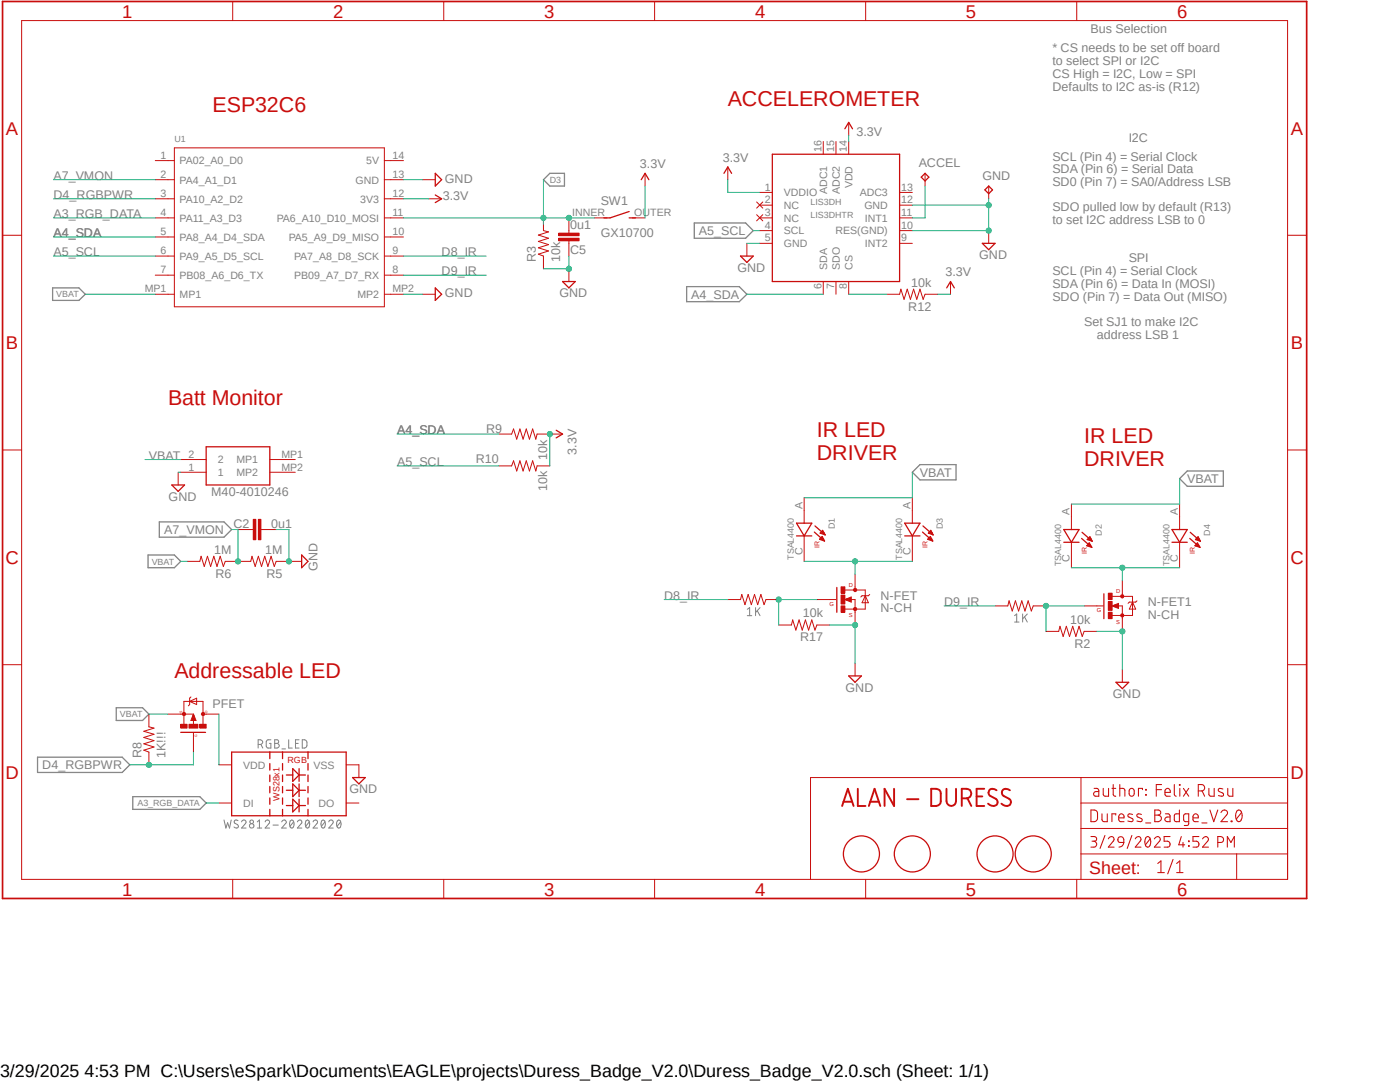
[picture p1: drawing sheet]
<svg xmlns="http://www.w3.org/2000/svg" width="279mm" height="216mm" viewBox="0 0 279 216" stroke-linecap="round" stroke-linejoin="round" font-family="sans-serif">
<path d="M0 0l261.2 179.9M261.2 0l-261.2 179.9" fill="none" stroke="#fff" stroke-width=".2"/>
<g fill="none" stroke="#808080" stroke-width=".2">
<path d="M149.1 121.6l.5-.4v1.7M149.1 122.9h.9M150.8 121.2v1.7M151.1 121.9l.6 1M151.7 121.2l-.9 1M202.5 122.9l.4-.4v1.6M202.5 124.1h.9M204.1 122.5v1.6M204.5 123.1l.5 1M205 122.5l-.9 1M51.5 148.5h.5a.47 .47 0 0 0 .5-.4 .47 .47 0 0 0-.5-.5h-.5v1.7M52.1 148.5l.4 .8"/>
<path d="M54.1 147.6l-.8 .1-.2 .3v.9l.2 .3 .8 .1v-1h-.3M54.8 147.6h.5a.36 .36 0 0 1 .3 .4 .36 .36 0 0 1-.3 .3 .47 .47 0 0 1 .5 .5 .47 .47 0 0 1-.5 .5h-.5zM54.8 148.3h.5M56.3 149.4h.7M57.6 147.6v1.7h.7M59 148.3h.5M59.7 147.6h-.7v1.7h.7M60.3 147.6l.7 .1 .3 .4v.7l-.5 .5h-.5zM44.7 163.6l.4 1.6 .3-1 .4 1 .3-1.6M47.5 163.7h-.2a.38 .38 0 0 0-.5 .1 .38 .38 0 0 0 .1 .5l.5 .2a.37 .37 0 0 1 .2 .4 .37 .37 0 0 1-.4 .3l-.5-.2M48.2 164a.44 .44 0 0 1 .6-.4 .44 .44 0 0 1 .2 .7l-.8 .9h.9M51.4 165.2h.8"/>
<path d="M51.4 164l.4-.4v1.6M52.9 164a.44 .44 0 0 1 .6-.4 .44 .44 0 0 1 .2 .7l-.8 .9h.9M54.5 164.6h1M56.2 164a.45 .45 0 0 1 .6-.4 .45 .45 0 0 1 .2 .7l-.8 .9h.9M58 163.7l.3-.1a.98 .98 0 0 1 0 1.6 .98 .98 0 0 1-.3-1.5zM58.6 164l-.7 .9M59.4 164a.45 .45 0 0 1 .6-.4 .45 .45 0 0 1 .1 .7l-.7 .9h.8M61.2 163.7l.2-.1a.98 .98 0 0 1 0 1.6 .98 .98 0 0 1-.2-1.5zM61.7 164l-.7 .9M62.5 164a.44 .44 0 0 1 .6-.4 .44 .44 0 0 1 .1 .7l-.7 .9h.9M64.3 163.7l.2-.1a.93 .93 0 0 1 0 1.6 1.02 1.02 0 0 1-.2-1.5zM64.9 164l-.8 .9"/>
<path d="M65.6 164a.44 .44 0 0 1 .6-.4 .44 .44 0 0 1 .2 .7l-.8 .9h.9M67.4 163.7l.2-.1a.93 .93 0 0 1 0 1.6 .95 .95 0 0 1-.2-1.5zM68 164l-.7 .9"/>
<circle cx="50.2" cy="164" r=".37"/>
<circle cx="50.2" cy="164.8" r=".45"/>
</g>
<path d="M109.7 34.6h2.9v2.5h-2.9l-1.2-1.2zM10.5 57.4h5.2l1.3 1.3-1.3 1.2h-5.2zM137 57.2h10.5l1.6 1.5-1.6 1.5h-10.5zM138.6 44.5h10.2l1.5 1.5-1.5 1.5h-10.2zM182.1 94.2l1.5-1.5h7.2v3.1h-7.2zM235.4 95.5l1.5-1.5h7.2v3h-7.2zM29.5 110.7h5.3l1.3 1.3-1.3 1.3h-5.3zM31.8 104.1h12.9l1.5 1.6-1.5 1.5h-12.9zM7.5 151.1h16.9l1.5 1.5-1.5 1.5h-16.9zM23.2 141.2h5.2l1.3 1.3-1.3 1.3h-5.2zM26.5 159h13.4l1.2 1.2-1.2 1.3h-13.4z" fill="none" stroke="#808080" stroke-width=".25"/>
<g fill="none" stroke="#c90d0c" stroke-width=".38">
<path d="M168.3 160h1.8M171.2 157.4v3.4h1.5M173.7 160h1.7M178.4 157.4v3.4l-1.9-3.4v3.4M181 159.5h2.3M185.8 157.4h1a.87 .87 0 0 1 .9 .9v1.6a.94 .94 0 0 1-.9 .9h-1zM188.9 157.4v2.5a.95 .95 0 0 0 .9 .9 .95 .95 0 0 0 1-.9v-2.5M191.9 159.3h1a.95 .95 0 0 0 .9-1 .95 .95 0 0 0-.9-.9h-1v3.4M193.1 159.3l.7 1.5M194.9 158.9h1.1M196.4 157.4h-1.5v3.4h1.5M198.9 157.7a.88 .88 0 0 0-1.1-.3 .88 .88 0 0 0-.5 1l.4 .4 1 .6a.81 .81 0 0 1 .3 1.1 .81 .81 0 0 1-1.1 .3l-.7-.4"/>
<path d="M201.5 157.7a.88 .88 0 0 0-1-.3 .88 .88 0 0 0-.5 1l.3 .4 1.1 .6a.86 .86 0 0 1 .1 1.3 .86 .86 0 0 1-1.3-.1l-.3-.2M168.1 160.8l1.1-3.4 1.1 3.4M173.4 160.8l1.1-3.4 1.2 3.4"/>
</g>
<g fill="none" stroke="#c90d0c" stroke-width=".21">
<path d="M218.4 157.3l.7 .1 .2 .3v1.2h-.6a.47 .47 0 0 1-.5-.5 .47 .47 0 0 1 .5-.5h.6M220.2 157.3v1.2l.4 .4h.6v-1.6M221.9 157.3h.8M222.2 156.5v2l.2 .3 .3 .1M223.5 157.3h.6l.4 .2v1.4M223.5 156.5v2.4M225.5 157.4a.5 .5 0 0 1 .6-.1 .5 .5 0 0 1 .3 .5v.6a.51 .51 0 0 1-.6 .5 .51 .51 0 0 1-.5-.5zM228 157.6v-.3h-.8v1.6M228.6 157.5l.2 .1zM228.6 158.5l.2 .2zM230.8 157.6h1M231.8 156.5h-1v2.4"/>
<path d="M232.5 158.1h1.1a.56 .56 0 0 0-.4-.8 .56 .56 0 0 0-.7 .5v.7l.2 .3 .9 .1M234.4 156.5v2l.3 .4M235.4 156.5l.1 .2zM235.5 157.3v1.6M236.2 157.3l1 1.6M237.2 157.3l-1 1.6M239.1 157.8h.7a.64 .64 0 0 0 .6-.6 .64 .64 0 0 0-.6-.7h-.7v2.4M239.9 157.8l.5 1.1M241.3 157.3v1.2l.3 .4h.7v-1.6M244.1 157.4a.55 .55 0 0 0-1 .3l.2 .2 .7 .3a.37 .37 0 0 1 .1 .6l-.9-.1M245 157.3v1.2l.4 .4h.6v-1.6M217.7 161.6h.7a.65 .65 0 0 1 .6 .7v1a.74 .74 0 0 1-.6 .7h-.7z"/>
<path d="M217.7 166.9h.7a.47 .47 0 0 1 .5 .5 .47 .47 0 0 1-.5 .5h-.5M218.3 167.9a.59 .59 0 0 1 .6 .5 .59 .59 0 0 1-.6 .6h-.6M219.9 162.4v1.2l.2 .3 .2 .1h.7v-1.6M220.5 166.7l-1 2.6M221.2 167.4a.57 .57 0 0 1 .8-.5 .57 .57 0 0 1 .2 1l-1 1.1h1.1M222.7 162.6v-.2h-.8v1.6M223.3 163.2h1a.56 .56 0 0 0-.3-.8 .56 .56 0 0 0-.7 .5v.7l.2 .3 .8 .1M223.3 167a.63 .63 0 0 1 1 .5v.6h-.7a.6 .6 0 0 1-.5-.4 .6 .6 0 0 1 .2-.7zM224.3 168.1a.94 .94 0 0 1-1 .9M225.9 166.7l-.9 2.6M226 162.5a.55 .55 0 0 0-.9 .3v.1l1 .5v.4a.8 .8 0 0 1-1 0M226.6 167.4a.57 .57 0 0 1 .8-.5 .57 .57 0 0 1 .1 1l-.9 1.1h1.1"/>
<path d="M227.8 162.5a.57 .57 0 0 0-.9 .3l.2 .2 .8 .4v.4a.8 .8 0 0 1-1 0M228.6 164.2h1.1M228.7 167.1a.44 .44 0 0 1 .8 .1 1.31 1.31 0 0 1-.4 1.8h-.2a1.47 1.47 0 0 1-.2-1.9zM229.5 167.4l-.9 1.2M230.4 167.4a.58 .58 0 0 1 .8-.5 .58 .58 0 0 1 .2 1l-1 1.1h1.2M230.5 161.6h.6a.51 .51 0 0 1 .6 .5 .51 .51 0 0 1-.6 .5 .66 .66 0 0 1 .7 .7 .66 .66 0 0 1-.7 .7h-.6zM230.5 162.6h.6M231.1 172.3l.6-.5v2.3M231.1 174.1h1.3M232.6 162.4h.7l.2 .4v1.2h-.6a.47 .47 0 0 1-.4-.5 .47 .47 0 0 1 .4-.5h.6M233.5 166.9h-1.2v1h.7a.6 .6 0 0 1 .5 .5 .6 .6 0 0 1-.5 .6h-.7M234.1 171.5l-1.1 2.9"/>
<path d="M234.8 172.3l.7-.5v2.3M234.8 174.1h1.3M235.4 161.6v2.4l-.9-.1-.1-.3v-1l.1-.2h.9M235.8 166.9l-.6 1.7h1.2M236.1 168.1v.9M237.2 167.8l.1 .1zM237.2 168.7l.1 .2zM237.2 164h-.6l-.3-.3-.1-.9 .2-.4h.8v1.9l-.1 .4h-.8M238.1 163.2h1a.56 .56 0 0 0-.3-.8 .56 .56 0 0 0-.7 .5v.7l.2 .3 .8 .1M239.3 166.9h-1.2v1h.7a.61 .61 0 0 1 .5 .5 .61 .61 0 0 1-.5 .6h-.7M239.9 164.2h1M240 167.4a.58 .58 0 0 1 .8-.5 .58 .58 0 0 1 .2 1l-1 1.1h1.2"/>
<path d="M241.5 161.6l.7 2.4 .8-2.4M243 168.1h.6a.59 .59 0 0 0 .6-.6 .59 .59 0 0 0-.6-.6h-.6v2.1M243.7 162.1a.63 .63 0 0 1 .9-.4 .63 .63 0 0 1 .2 .9l-1.1 1.4h1.3M244.9 169v-2.1l.8 1.2 .6-1.2v2.1M245.7 163.8h.2v.2h-.2zM246.9 161.8l.5-.1a1.58 1.58 0 0 1 0 2.2 .46 .46 0 0 1-.6-.3 1.85 1.85 0 0 1 .1-1.8zM247.8 162.1l-1.1 1.3"/>
</g>
<g fill="none" stroke="#c90d0c" stroke-width=".2">
<path d="M4.3 4.1h252.7v171.4h-252.7zM46.4 .3v3.8M88.6 .3v3.8M130.6 .3v3.8M172.8 .3v3.8M214.9 .3v3.8M145.2 33.3v2.6M151.6 38.4h2.5M164.3 28.2v2.6M166.8 28.2v2.6M169.4 24.4v2.6M169.4 28.2v2.6"/>
<path d="M179.5 38.4h2.6M.5 46.9h3.8M149.1 48.6v2.5M151 40.3l1.2 1.2M151 42.8l1.2 1.3M151.6 40.9h2.5M151.6 43.5h2.5M151.6 46h2.5M151.6 48.6h2.5M152.2 40.3l-1.2 1.2M152.2 42.8l-1.2 1.3M164.3 56.2v2.5"/>
<path d="M166.8 56.2v2.5M169.4 56.2v2.5M177 58.7h2.5l.3-1 .6 2 .7-2 .6 2 .6-2 .7 2 .6-2 .6 2 .4-1h2.6M179.5 40.9h2.6M179.5 43.5h2.6M179.5 46h2.6M179.5 48.6h2.6M189.7 56.2v2.5M197.3 46v2.6M257 46.9h3.8M.5 89.8h3.8M257 89.8h3.8"/>
<path d="M37.3 112h2.6l.2-1 .7 2 .6-2 .6 2 .7-2 .6 2 .6-2 .7 2 .4-1h5l.3-1 .6 2 .7-2 .6 2 .6-2 .7 2 .6-2 .6 2 .4-1h5.1M50 105.7h.5M52.1 105.7h.5M.5 132.6h3.8M257 132.6h3.8M215.7 155.2v20.3M257 155.2h-95.2v20.3M46.4 175.5v3.8M88.6 175.5v3.8M130.6 175.5v3.8M172.8 175.5v3.8M214.9 175.5v3.8"/>
<path d="M215.7 170.4h41.3M215.7 165.3h41.3M215.7 160.2h41.3M246.8 170.4v5.1"/>
</g>
<path d="M.5 .3h260.3v179h-260.3z" fill="none" stroke="#c90d0c" stroke-width=".34"/>
<path d="M144.5 34.6l.7-1.3 .8 1.3M154.1 30.8h25.4v25.4h-25.4zM168.6 25.7l.8-1.3 .7 1.3M147.8 51.1h2.5l-1.2 1.3zM188.9 57.4l.8-1.2 .8 1.2M196 48.6h2.6l-1.3 1.2zM60.2 110.7l1.3 1.3-1.3 1.3z" fill="none" stroke="#c90d0c" stroke-width=".25"/>
<path d="M51.6 103.6h.5v4.1h-.5z" fill-rule="evenodd" fill="#c90d0c"/>
<path d="M51.6 103.6h.5v4.1h-.5z" fill="none" stroke="#c90d0c" stroke-width=".2"/>
<path d="M50.5 103.6h.6v4.1h-.6z" fill-rule="evenodd" fill="#c90d0c"/>
<g fill="none" stroke="#c90d0c" stroke-width=".2">
<path d="M47.5 105.7h2.5M50.5 103.6h.6v4.1h-.6zM52.6 105.7h2.5M145.2 119.6h2.6l.2-1 .7 2 .6-2 .6 2 .7-2 .6 2 .6-2 .7 2 .4-1h2.5M165.6 119.6h1.2M168.6 119.6l1.3-.5v1zM169.8 119.6h.8M170.6 117.1v.6h-1.9M172.7 117.7v3.8M172.7 118.9l.6 1.4h-1.3zM173.6 118.6l-.3 .3h-1.3l-.2 .2M168.6 121.5h2v.7"/>
<path d="M170.6 132.3v2.6"/>
</g>
<path d="M167 117.2v5M169.4 134.9h2.5l-1.3 1.2z" fill="none" stroke="#c90d0c" stroke-width=".25"/>
<path d="M169.8 119.4l-.9 .2 .9 .3v-.3h-.3" fill="none" stroke="#c90d0c" stroke-width=".34"/>
<path d="M170.4 121.3h.5v.5l-.3 .1-.2-.1-.1-.3z" fill-rule="evenodd" fill="#c90d0c"/>
<path d="M170.4 121.3h.5v.5l-.3 .1-.2-.1-.1-.3z" fill="none" stroke="#c90d0c" stroke-width=".2"/>
<path d="M170.4 117.5h.5v.4l-.3 .2-.2-.2-.1-.2z" fill-rule="evenodd" fill="#c90d0c"/>
<path d="M170.4 117.5h.5v.4l-.3 .2-.2-.2-.1-.2z" fill="none" stroke="#c90d0c" stroke-width=".2"/>
<path d="M167.9 120.9h.7v1.3h-.7z" fill-rule="evenodd" fill="#c90d0c"/>
<path d="M167.9 120.9h.7v1.3h-.7z" fill="none" stroke="#c90d0c" stroke-width=".2"/>
<path d="M167.9 117.1h.7v1.3h-.7z" fill-rule="evenodd" fill="#c90d0c"/>
<path d="M167.9 117.1h.7v1.3h-.7z" fill="none" stroke="#c90d0c" stroke-width=".2"/>
<path d="M167.9 118.7h.7v1.8h-.7z" fill-rule="evenodd" fill="#c90d0c"/>
<g fill="none" stroke="#c90d0c" stroke-width=".2">
<path d="M163 119.6h2.6M167.9 118.7h.7v1.8h-.7zM170.6 114.6v2.5M170.6 119.6v1.9h2.1M170.6 117.7h2.1M37.8 140l1.4-.7v1.3zM38.1 139.1l-.3 .2v1.3l-.2 .2M155.4 124.7h2.5l.3-1 .6 2 .7-2 .6 2 .6-2 .7 2 .6-2 .6 2 .4-1h2.6M170.6 122.2v2.5M36.1 142.5h2.5M38.6 142.5l.5 1.3h-1zM38.6 143.6v.9"/>
<path d="M38.6 146.3v1.2M40.5 144.5v-4.5h-3.8v4.5M40.5 142.5h.6M43.7 152.6h2.5M69.1 152.6h2.5M43.7 160.2h2.5M69.1 160.2h2.5"/>
</g>
<g fill="none" stroke="#c90d0c" stroke-width=".25">
<path d="M36.1 146.1h4.9M46.2 150.1h22.9v12.7h-22.9zM53.8 150.1v1.3M53.8 152.4v1.3M53.8 154.6v1.4M53.8 156.9v1.3M53.8 159.2v1.3M56.4 150.1v1.3M56.4 152.4v1.3M56.4 154.6v1.4M56.4 156.9v1.3M56.4 159.2v1.3"/>
<path d="M57.1 157.7h1.3M57.1 154.6h1.3M58.4 153.4l1.3 1.2-1.3 1.3zM58.4 156.4l1.3 1.3-1.3 1.3zM58.4 159.5l1.3 1.2-1.3 1.3zM59.7 153.4v2.5M59.7 156.4v2.6M59.7 159.5v2.5M59.7 157.7h1.3M59.7 154.6h1.3M61.5 150.1v1.3M61.5 152.4v1.3"/>
<path d="M61.5 154.6v1.4M61.5 156.9v1.3M61.5 159.2v1.3M53.8 161.5v1.3M56.4 161.5v1.3M57.1 160.7h1.3M59.7 160.7h1.3M61.5 161.5v1.3"/>
</g>
<path d="M38.6 143.4v.2h.3l-.3-.9-.2 .9" fill="none" stroke="#c90d0c" stroke-width=".34"/>
<path d="M36.5 142.2h.5v.5h-.5l-.1-.2z" fill-rule="evenodd" fill="#c90d0c"/>
<path d="M36.5 142.2h.5v.5h-.5l-.1-.2z" fill="none" stroke="#c90d0c" stroke-width=".2"/>
<path d="M40.3 142.2h.5v.5h-.5l-.1-.2z" fill-rule="evenodd" fill="#c90d0c"/>
<path d="M40.3 142.2h.5v.5h-.5l-.1-.2z" fill="none" stroke="#c90d0c" stroke-width=".2"/>
<path d="M36.1 144.5h1.2v.8h-1.2z" fill-rule="evenodd" fill="#c90d0c"/>
<path d="M36.1 144.5h1.2v.8h-1.2z" fill="none" stroke="#c90d0c" stroke-width=".2"/>
<path d="M39.9 144.5h1.2v.8h-1.2z" fill-rule="evenodd" fill="#c90d0c"/>
<path d="M39.9 144.5h1.2v.8h-1.2z" fill="none" stroke="#c90d0c" stroke-width=".2"/>
<path d="M37.7 144.5h1.8v.8h-1.8z" fill-rule="evenodd" fill="#c90d0c"/>
<g fill="none" stroke="#c90d0c" stroke-width=".2">
<path d="M84.3 35.9h2.6M85.6 39.7h2.5M113.5 46v.5M113.5 48v.6M35.6 94.2v2.6M36.1 94.2h5M36.1 91.7h5M53.8 94.2h5.1M53.8 91.7h5.1M160.5 99.3v5.1M182.1 99.3v5.1M160.5 106.9v5.1"/>
<path d="M182.1 106.9v5.1M29.7 142.5v2.5l1 .3-2 .6 2 .6-2 .7 2 .6-2 .6 2 .7-2 .6 1 .4v2.5M33.5 142.5h2.6M37.7 144.5h1.8v.8h-1.8zM38.6 147.5v2.6M41.1 142.5h2.6M71.6 152.6v2.6"/>
</g>
<g fill="none" stroke="#c90d0c" stroke-width=".25">
<path d="M86.9 34.6l1.2 1.3-1.2 1.2zM86.9 38.9l1.2 .8-1.2 .7M34.3 96.8h2.5l-1.2 1.2zM41.1 89.2h12.7v7.6h-12.7zM159 104.4h3l-1.5 2.5zM159 106.9h3M162.5 106.2l2 1.7M162.6 104.9l2.1 1.8M163.6 107.6l.5-.5 .4 .8M163.6 107.6l.9 .3M163.7 106.4l.5-.6 .5 .9M163.7 106.4l1 .3"/>
<path d="M164 107.2l.2 .3M164.1 106l.2 .2M164.3 107.5v.2l-.7-.1M164.4 106.3v.1h-.7M180.6 104.4h3l-1.5 2.5zM180.6 106.9h3M184.1 106.2l2 1.7M184.2 104.9l2 1.8M185.2 107.6l.5-.5 .4 .8M185.2 107.6l.9 .3M185.3 106.4l.5-.6 .4 .9M185.3 106.4l.9 .3"/>
<path d="M185.6 107.2l.1 .3M185.7 106l.1 .2M185.9 107.5v.2l-.7-.1M186 106.3v.1h-.7M70.4 155.2h2.5l-1.3 1.2z"/>
</g>
<path d="M111.5 46.5h4.1v.5h-4.1z" fill-rule="evenodd" fill="#c90d0c"/>
<path d="M111.5 46.5h4.1v.5h-4.1z" fill="none" stroke="#c90d0c" stroke-width=".2"/>
<path d="M111.5 47.5h4.1v.5h-4.1z" fill-rule="evenodd" fill="#c90d0c"/>
<g fill="none" stroke="#c90d0c" stroke-width=".2">
<path d="M128.7 34.6v2.5M108.5 43.5v2.5l1 .3-2.1 .6 2.1 .6-2.1 .7 2.1 .6-2.1 .6 2.1 .7-2.1 .6 1.1 .4v2.5M111.5 47.5h4.1v.5h-4.1zM113.5 43.5v2.5M113.5 48.6v2.5M113.5 53.6v2.6M118.6 43.5h2.6M126.2 43.5h2.5M224 118.4v.6h-2M226 119v3.8M226.9 119.9l-.2 .2h-1.3l-.3 .3M198.6 120.9h2.5l.3-1 .6 2 .6-2 .7 2 .6-2 .7 2 .6-2 .6 2 .4-1h2.5"/>
<path d="M218.9 120.9h1.3M222 122.8h2v.6M222 120.9l1.2-.5v1zM223.1 120.9h.9M224 133.6v2.5M226 120.1l.7 1.4h-1.3z"/>
</g>
<path d="M128 35.9l.7-1.3 .8 1.3M112.3 56.2h2.5l-1.3 1.2zM125.6 42.2l-3.8 1.3h-1.3M125.6 43.5h1.2M220.3 118.5v4.9M222.7 136.1h2.6l-1.3 1.3z" fill="none" stroke="#c90d0c" stroke-width=".25"/>
<path d="M223.1 120.6l-.9 .3 .9 .3v-.3h-.3" fill="none" stroke="#c90d0c" stroke-width=".34"/>
<path d="M223.7 122.6h.5v.4l-.2 .1-.3-.1z" fill-rule="evenodd" fill="#c90d0c"/>
<path d="M223.7 122.6h.5v.4l-.2 .1-.3-.1z" fill="none" stroke="#c90d0c" stroke-width=".2"/>
<path d="M223.7 118.7h.5v.5l-.2 .1-.3-.1z" fill-rule="evenodd" fill="#c90d0c"/>
<path d="M223.7 118.7h.5v.5l-.2 .1-.3-.1z" fill="none" stroke="#c90d0c" stroke-width=".2"/>
<path d="M221.2 122.2h.8v1.2h-.8z" fill-rule="evenodd" fill="#c90d0c"/>
<path d="M221.2 122.2h.8v1.2h-.8z" fill="none" stroke="#c90d0c" stroke-width=".2"/>
<path d="M221.2 118.4h.8v1.2h-.8z" fill-rule="evenodd" fill="#c90d0c"/>
<path d="M221.2 118.4h.8v1.2h-.8z" fill="none" stroke="#c90d0c" stroke-width=".2"/>
<path d="M221.2 120h.8v1.8h-.8z" fill-rule="evenodd" fill="#c90d0c"/>
<g fill="none" stroke="#c90d0c" stroke-width=".2">
<path d="M31 32h3.8M31 35.9h3.8M31 39.7h3.8M34.8 29.5h41.9v31.7h-41.9zM76.7 32h3.8M76.7 35.9h3.8M76.7 39.7h3.8M184.6 34.6v2.5M197.3 37.1v2.6M31 58.7h3.8M31 43.5h3.8M31 47.3h3.8"/>
<path d="M31 51.1h3.8M31 54.9h3.8M76.7 58.7h3.8M76.7 43.5h3.8M76.7 47.3h3.8M76.7 51.1h3.8M76.7 54.9h3.8M84.3 58.7h2.6M99.6 86.6h2.5l.4-1 .6 2 .7-2 .6 2 .6-2 .7 2 .6-2 .6 2 .3-1h5.1M99.6 93h2.5l.4-1.1 .6 2.1 .7-2.1 .6 2.1 .6-2.1 .7 2.1 .6-2.1 .6 2.1 .3-1h2.5M213.8 100.6v5.1M213.8 108.2v5.1"/>
<path d="M224 115.8v2.6M224 119h2M235.4 100.6v5.1M235.4 108.2v5.1M208.7 126h2.6l.2-1 .7 2 .6-2 .6 2 .7-2 .6 2 .6-2 .7 2 .4-1h2.5M216.4 120.9h2.5M221.2 120h.8v1.8h-.8zM224 120.9v1.9h2M224 123.4v2.6"/>
</g>
<g fill="none" stroke="#c90d0c" stroke-width=".25">
<path d="M183.9 35.3l.7-.7 .8 .7-.8 .8zM196.6 37.9l.7-.8 .8 .8-.8 .8zM86.9 57.4l1.2 1.3-1.2 1.2zM111 85.9l1.3 .7-1.3 .8M212.3 105.7h3l-1.5 2.5zM212.3 108.2h3M215.9 107.4l2 1.8M215.9 106.2l2.1 1.8M216.9 108.9l.5-.6 .5 .9M216.9 108.9l1 .3M217 107.7l.5-.6 .5 .9M217 107.7l1 .3"/>
<path d="M217.3 108.5l.2 .3M217.4 107.3l.2 .2M217.6 108.8v.1h-.7M217.8 107.5v.2h-.8M233.9 105.7h3l-1.5 2.5zM233.9 108.2h3M237.4 107.4l2.1 1.8M237.5 106.2l2.1 1.8M238.5 108.9l.5-.6 .5 .9M238.5 108.9l1 .3M238.6 107.7l.5-.6 .5 .9M238.6 107.7l1 .3"/>
<path d="M238.9 108.5l.2 .3M239 107.3l.1 .2M239.2 108.8v.1h-.7M239.4 107.5v.2h-.8"/>
<circle cx="171.9" cy="170.4" r="3.6"/>
<circle cx="182.1" cy="170.4" r="3.6"/>
<circle cx="198.6" cy="170.4" r="3.6"/>
<circle cx="206.2" cy="170.4" r="3.6"/>
</g>
<path d="M149.1 48.6h2.5M182.1 40.9h15.2v5.1h-15.2" fill="none" stroke="#0dab76" stroke-width=".2"/>
<circle cx="197.3" cy="46" r=".51" fill="#0dab76"/>
<g fill="none" stroke="#0dab76" stroke-width=".2">
<path d="M197.3 39.7v1.2"/>
<circle cx="197.3" cy="46" r=".51"/>
</g>
<circle cx="197.3" cy="40.9" r=".51" fill="#0dab76"/>
<g fill="none" stroke="#0dab76" stroke-width=".2">
<path d="M55.1 105.7h2.6v6.3"/>
<circle cx="197.3" cy="40.9" r=".51"/>
</g>
<circle cx="57.7" cy="112" r=".51" fill="#0dab76"/>
<g fill="none" stroke="#0dab76" stroke-width=".2">
<path d="M165.6 124.7h5v7.6"/>
<circle cx="57.7" cy="112" r=".51"/>
</g>
<circle cx="170.6" cy="124.7" r=".51" fill="#0dab76"/>
<g fill="none" stroke="#0dab76" stroke-width=".2">
<path d="M80.5 35.9h3.8M113.5 51.1v2.5h-5M35.6 94.2h.5"/>
<circle cx="170.6" cy="124.7" r=".51"/>
</g>
<circle cx="113.5" cy="53.6" r=".51" fill="#0dab76"/>
<g fill="none" stroke="#0dab76" stroke-width=".2">
<path d="M218.9 126h5.1v7.6"/>
<circle cx="113.5" cy="53.6" r=".51"/>
</g>
<circle cx="224" cy="126" r=".51" fill="#0dab76"/>
<g fill="none" stroke="#0dab76" stroke-width=".2">
<path d="M80.5 39.7h5.1M128.7 37.1v6.4M145.2 35.9v2.5h6.4M169.4 27v1.2M80.5 58.7h3.8M187.2 58.7h2.5M109.7 86.6v6.4"/>
<circle cx="224" cy="126" r=".51"/>
</g>
<circle cx="109.7" cy="86.6" r=".51" fill="#0dab76"/>
<g fill="none" stroke="#0dab76" stroke-width=".2">
<path d="M184.6 37.1v6.4h-2.5M10.7 47.3h20.3M10.7 51.1h20.3M149.1 58.7h15.2M150.3 46h1.3M169.4 58.7h7.6M79.2 86.6h20.4M79.2 93h20.4M46.2 105.7h1.3v6.3"/>
<circle cx="109.7" cy="86.6" r=".51"/>
</g>
<circle cx="47.5" cy="112" r=".51" fill="#0dab76"/>
<g fill="none" stroke="#0dab76" stroke-width=".2">
<path d="M10.7 35.9h20.3M17 58.7h14M29 91.7h7.1M182.1 94.2v5.1h-21.6M235.4 95.5v5.1h-21.6M36.1 112h1.2M163 119.6h-7.6v5.1M29.7 142.5h3.8"/>
<circle cx="47.5" cy="112" r=".51"/>
</g>
<circle cx="155.4" cy="119.6" r=".51" fill="#0dab76"/>
<g fill="none" stroke="#0dab76" stroke-width=".2">
<path d="M38.6 150.1v2.5h-12.7"/>
<circle cx="155.4" cy="119.6" r=".51"/>
</g>
<circle cx="29.7" cy="152.6" r=".51" fill="#0dab76"/>
<g fill="none" stroke="#0dab76" stroke-width=".2">
<path d="M10.7 39.7h20.3M10.7 43.5h20.3M80.5 51.1h16.5M132.5 119.6h12.7M160.5 112h21.6M170.6 112v2.6M43.7 142.5v10.1M41.1 160.2h2.6"/>
<circle cx="29.7" cy="152.6" r=".51"/>
</g>
<circle cx="170.6" cy="112" r=".51" fill="#0dab76"/>
<g fill="none" stroke="#0dab76" stroke-width=".2">
<path d="M108.5 43.5h5"/>
<circle cx="170.6" cy="112" r=".51"/>
</g>
<circle cx="113.5" cy="43.5" r=".51" fill="#0dab76"/>
<circle cx="113.5" cy="43.5" r=".51" fill="none" stroke="#0dab76" stroke-width=".2"/>
<circle cx="108.5" cy="43.5" r=".51" fill="#0dab76"/>
<g fill="none" stroke="#0dab76" stroke-width=".2">
<path d="M108.5 35.9v8.8M80.5 43.5h28M113.5 43.5h5.1M216.4 120.9h-7.7v5.1"/>
<circle cx="108.5" cy="43.5" r=".51"/>
</g>
<circle cx="208.7" cy="120.9" r=".51" fill="#0dab76"/>
<g fill="none" stroke="#0dab76" stroke-width=".2">
<path d="M213.8 113.3h21.6M224 113.3v2.5"/>
<circle cx="208.7" cy="120.9" r=".51"/>
</g>
<circle cx="224" cy="113.3" r=".51" fill="#0dab76"/>
<g fill="none" stroke="#0dab76" stroke-width=".2">
<path d="M80.5 54.9h16.5M188.4 120.9h10.2"/>
<circle cx="224" cy="113.3" r=".51"/>
</g>
<g font-size="4.3" fill="#c90d0c">
<text x="42.4" y="22.4">ESP32C6</text>
<text x="145.2" y="21.1">ACCELEROMETER</text>
<text x="33.5" y="80.8">Batt Monitor</text>
<text x="163" y="87.1">IR LED</text>
<text x="216.4" y="88.4">IR LED</text>
<text x="163" y="91.7">DRIVER</text>
<text x="216.4" y="93">DRIVER</text>
<text x="34.8" y="135.4">Addressable LED</text>
</g>
<g font-size="3.7" fill="#c90d0c">
<text x="24.4" y="3.5">1</text>
<text x="66.5" y="3.5">2</text>
<text x="108.6" y="3.5">3</text>
<text x="150.7" y="3.5">4</text>
<text x="192.8" y="3.5">5</text>
<text x="234.9" y="3.5">6</text>
<text x="1.2" y="26.8">A</text>
<text x="257.6" y="26.8">A</text>
<text x="1.2" y="69.7">B</text>
<text x="257.6" y="69.7">B</text>
<text x="1.1" y="112.5">C</text>
<text x="257.6" y="112.5">C</text>
<text x="1.1" y="155.4">D</text>
<text x="257.6" y="155.4">D</text>
<text x="24.4" y="178.7">1</text>
<text x="66.5" y="178.7">2</text>
<text x="108.6" y="178.7">3</text>
<text x="150.7" y="178.7">4</text>
<text x="192.8" y="178.7">5</text>
<text x="234.9" y="178.7">6</text>
</g>
<text font-size="3.6" fill="#c90d0c" x="217.4" y="174.3">Sheet:</text>
<text font-size="3.6" x="0" y="214.9">3/29/2025 4:53 PM C:\Users\eSpark\Documents\EAGLE\projects\Duress_Badge_V2.0\Duress_Badge_V2.0.sch (Sheet: 1/1)</text>
<g font-size="2.5" fill="#808080">
<text x="210" y="10.3">* CS needs to be set off board</text>
<text x="217.6" y="6.6">Bus Selection</text>
<text x="210" y="13">to select SPI or I2C</text>
<text x="210" y="15.5">CS High = I2C, Low = SPI</text>
<text x="210" y="18.1">Defaults to I2C as-is (R12)</text>
<text x="170.9" y="27.2">3.3V</text>
<text x="225.3" y="28.2">I2C</text>
<text x="10.7" y="35.9">A7_VMON</text>
<text x="127.7" y="33.6">3.3V</text>
<text x="144.2" y="32.3">3.3V</text>
<text x="183.3" y="33.3">ACCEL</text>
<text x="196" y="35.9">GND</text>
<text x="210" y="32">SCL (Pin 4) = Serial Clock</text>
<text x="210" y="34.6">SDA (Pin 6) = Serial Data</text>
<text x="10.7" y="39.7">D4_RGBPWR</text>
<text x="88.4" y="39.9">3.3V</text>
<text x="88.8" y="36.5">GND</text>
<text x="119.9" y="40.9">SW1</text>
<text x="210" y="37.1">SD0 (Pin 7) = SA0/Address LSB</text>
<text x="10.7" y="47.3">A4_SDA</text>
<text x="10.7" y="43.5">A3_RGB_DATA</text>
<text x="113.8" y="45.6">0u1</text>
<text x="119.9" y="47.3">GX10700</text>
<text x="139.5" y="46.9">A5_SCL</text>
<text x="210" y="42.1">SDO pulled low by default (R13)</text>
<text x="210" y="44.7">to set I2C address LSB to 0</text>
<text x="10.7" y="51.1">A5_SCL</text>
<text x="88.1" y="51.1">D8_IR</text>
<text x="106.9" y="52.4" transform="rotate(-90 106.9 52.4)">R3</text>
<text x="111.8" y="52.4" transform="rotate(-90 111.8 52.4)">10k</text>
<text x="113.8" y="50.7">C5</text>
<text x="195.4" y="51.7">GND</text>
<text x="225.3" y="52.4">SPI</text>
<text x="88.1" y="54.9">D9_IR</text>
<text x="88.8" y="59.4">GND</text>
<text x="111.6" y="59.4">GND</text>
<text x="138" y="59.6">A4_SDA</text>
<text x="147.2" y="54.3">GND</text>
<text x="181.8" y="57.2">10k</text>
<text x="188.7" y="55.2">3.3V</text>
<text x="210" y="54.9">SCL (Pin 4) = Serial Clock</text>
<text x="210" y="57.4">SDA (Pin 6) = Data In (MOSI)</text>
<text x="210" y="60">SDO (Pin 7) = Data Out (MISO)</text>
<text x="181.3" y="62">R12</text>
<text x="216.4" y="65">Set SJ1 to make I2C</text>
<text x="218.9" y="67.6">address LSB 1</text>
<text x="79.2" y="86.6">A4_SDA</text>
<text x="97" y="86.4">R9</text>
<text x="29.7" y="91.7">VBAT</text>
<text x="79.2" y="93">A5_SCL</text>
<text x="95" y="92.5">R10</text>
<text x="109.2" y="91.7" transform="rotate(-90 109.2 91.7)">10k</text>
<text x="115.1" y="90.7" transform="rotate(-90 115.1 90.7)">3.3V</text>
<text x="183.6" y="95.1">VBAT</text>
<text x="33.7" y="100">GND</text>
<text x="42.2" y="98.9">M40-4010246</text>
<text x="109.2" y="98" transform="rotate(-90 109.2 98)">10k</text>
<text x="236.9" y="96.4">VBAT</text>
<text x="32.8" y="106.6">A7_VMON</text>
<text x="46.6" y="105.3">C2</text>
<text x="54.1" y="105.3">0u1</text>
<text x="42.8" y="110.5">1M</text>
<text x="52.9" y="110.5">1M</text>
<text x="63.4" y="113.9" transform="rotate(-90 63.4 113.9)">GND</text>
<text x="43" y="115.3">R6</text>
<text x="53.2" y="115.3">R5</text>
<text x="132.5" y="119.6">D8_IR</text>
<text x="175.7" y="119.6">N-FET</text>
<text x="160.2" y="123.2">10k</text>
<text x="175.7" y="122.2">N-CH</text>
<text x="188.4" y="120.9">D9_IR</text>
<text x="213.6" y="124.5">10k</text>
<text x="229.1" y="123.4">N-CH</text>
<text x="229.1" y="120.9">N-FET1</text>
<text x="159.7" y="128">R17</text>
<text x="214.4" y="129.2">R2</text>
<text x="42.4" y="141.2">PFET</text>
<text x="168.7" y="138.1">GND</text>
<text x="222.1" y="139.3">GND</text>
<text x="8.4" y="153.5">D4_RGBPWR</text>
<text x="28.2" y="151.3" transform="rotate(-90 28.2 151.3)">R8</text>
<text x="33" y="151.3" transform="rotate(-90 33 151.3)">1K!!!</text>
<text x="69.7" y="158.3">GND</text>
</g>
<g font-size="2.1" fill="#808080">
<text x="32" y="31.7">1</text>
<text x="32" y="35.5">2</text>
<text x="35.9" y="32.8">PA02_A0_D0</text>
<text x="73.1" y="32.8">5V</text>
<text x="78.3" y="35.5">13</text>
<text x="78.3" y="31.7">14</text>
<text x="164" y="30.4" transform="rotate(-90 164 30.4)">16</text>
<text x="166.5" y="30.4" transform="rotate(-90 166.5 30.4)">15</text>
<text x="169" y="30.4" transform="rotate(-90 169 30.4)">14</text>
<text x="32" y="39.3">3</text>
<text x="35.9" y="36.6">PA4_A1_D1</text>
<text x="35.9" y="40.4">PA10_A2_D2</text>
<text x="71" y="36.6">GND</text>
<text x="71.9" y="40.4">3V3</text>
<text x="78.3" y="39.3">12</text>
<text x="152.6" y="38">1</text>
<text x="152.6" y="40.6">2</text>
<text x="156.5" y="39.2">VDDIO</text>
<text x="156.5" y="41.7">NC</text>
<text x="165.1" y="38.7" transform="rotate(-90 165.1 38.7)">ADC1</text>
<text x="167.6" y="38.7" transform="rotate(-90 167.6 38.7)">ADC2</text>
<text x="170.1" y="37.6" transform="rotate(-90 170.1 37.6)">VDD</text>
<text x="171.6" y="39.2">ADC3</text>
<text x="172.5" y="41.7">GND</text>
<text x="179.9" y="40.6">12</text>
<text x="179.9" y="38">13</text>
<text x="32" y="43.1">4</text>
<text x="32" y="46.9">5</text>
<text x="35.9" y="44.2">PA11_A3_D3</text>
<text x="55.2" y="44.2">PA6_A10_D10_MOSI</text>
<text x="78.3" y="46.9">10</text>
<text x="78.3" y="43.1">11</text>
<text x="114.2" y="43.1">INNER</text>
<text x="126.6" y="43.1">OUTER</text>
<text x="152.6" y="43.1">3</text>
<text x="152.6" y="45.6">4</text>
<text x="156.5" y="44.2">NC</text>
<text x="156.5" y="46.8">SCL</text>
<text x="166.8" y="46.8">RES(GND)</text>
<text x="172.6" y="44.2">INT1</text>
<text x="179.9" y="45.6">10</text>
<text x="179.9" y="43.1">11</text>
<text x="32" y="50.7">6</text>
<text x="35.9" y="48">PA8_A4_D4_SDA</text>
<text x="35.9" y="51.9">PA9_A5_D5_SCL</text>
<text x="57.6" y="48">PA5_A9_D9_MISO</text>
<text x="58.7" y="51.9">PA7_A8_D8_SCK</text>
<text x="78.3" y="50.7">9</text>
<text x="152.6" y="48.2">5</text>
<text x="156.5" y="49.3">GND</text>
<text x="165.1" y="53.8" transform="rotate(-90 165.1 53.8)">SDA</text>
<text x="167.6" y="53.8" transform="rotate(-90 167.6 53.8)">SDO</text>
<text x="170.1" y="53.8" transform="rotate(-90 170.1 53.8)">CS</text>
<text x="172.6" y="49.3">INT2</text>
<text x="179.9" y="48.2">9</text>
<text x="28.9" y="58.3">MP1</text>
<text x="32" y="54.5">7</text>
<text x="35.9" y="55.7">PB08_A6_D6_TX</text>
<text x="35.9" y="59.5">MP1</text>
<text x="58.7" y="55.7">PB09_A7_D7_RX</text>
<text x="71.3" y="59.5">MP2</text>
<text x="78.3" y="54.5">8</text>
<text x="78.3" y="58.3">MP2</text>
<text x="164" y="57.7" transform="rotate(-90 164 57.7)">6</text>
<text x="166.5" y="57.7" transform="rotate(-90 166.5 57.7)">7</text>
<text x="169" y="57.7" transform="rotate(-90 169 57.7)">8</text>
<text x="37.6" y="93.9">1</text>
<text x="37.6" y="91.4">2</text>
<text x="43.5" y="95">1</text>
<text x="43.5" y="92.5">2</text>
<text x="47.2" y="92.5">MP1</text>
<text x="47.2" y="95">MP2</text>
<text x="56.2" y="91.4">MP1</text>
<text x="56.2" y="93.9">MP2</text>
<text x="160.1" y="101.5" transform="rotate(-90 160.1 101.5)">A</text>
<text x="181.7" y="101.5" transform="rotate(-90 181.7 101.5)">A</text>
<text x="213.4" y="102.8" transform="rotate(-90 213.4 102.8)">A</text>
<text x="235" y="102.8" transform="rotate(-90 235 102.8)">A</text>
<text x="160.1" y="110.8" transform="rotate(-90 160.1 110.8)">C</text>
<text x="181.7" y="110.8" transform="rotate(-90 181.7 110.8)">C</text>
<text x="213.4" y="112.1" transform="rotate(-90 213.4 112.1)">C</text>
<text x="235" y="112.1" transform="rotate(-90 235 112.1)">C</text>
<text x="48.6" y="153.4">VDD</text>
<text x="62.6" y="153.4">VSS</text>
<text x="48.6" y="161">DI</text>
<text x="63.6" y="161">DO</text>
</g>
<g font-size="1.8" fill="#808080">
<text x="34.8" y="28.2">U1</text>
<text x="109.7" y="36.5">D3</text>
<text x="161.8" y="40.9">LIS3DH</text>
<text x="161.8" y="43.5">LIS3DHTR</text>
<text x="11.2" y="59.4">VBAT</text>
<text x="166.6" y="105.6" transform="rotate(-90 166.6 105.6)">D1</text>
<text x="188.2" y="105.6" transform="rotate(-90 188.2 105.6)">D3</text>
<text x="219.9" y="106.9" transform="rotate(-90 219.9 106.9)">D2</text>
<text x="241.5" y="106.9" transform="rotate(-90 241.5 106.9)">D4</text>
<text x="30.3" y="112.6">VBAT</text>
<text x="158.5" y="111.7" transform="rotate(-90 158.5 111.7)">TSAL4400</text>
<text x="180" y="111.7" transform="rotate(-90 180 111.7)">TSAL4400</text>
<text x="211.8" y="113" transform="rotate(-90 211.8 113)">TSAL4400</text>
<text x="233.4" y="113" transform="rotate(-90 233.4 113)">TSAL4400</text>
<text x="23.9" y="143.1">VBAT</text>
<text x="27.4" y="160.9">A3_RGB_DATA</text>
</g>
<g font-size="1.8" fill="#c90d0c">
<text x="57.4" y="152.2">RGB</text>
<text x="55.8" y="159.9" transform="rotate(-90 55.8 159.9)">WS28x1</text>
</g>
<g font-size="1.4" fill="#c90d0c">
<text x="163.5" y="109.3" transform="rotate(-90 163.5 109.3)">IR</text>
<text x="185.1" y="109.3" transform="rotate(-90 185.1 109.3)">IR</text>
<text x="216.9" y="110.6" transform="rotate(-90 216.9 110.6)">IR</text>
<text x="238.5" y="110.6" transform="rotate(-90 238.5 110.6)">IR</text>
</g>
<g font-size="1.1" fill="#c90d0c">
<text x="169.4" y="117.1">D</text>
<text x="222.7" y="118.4">D</text>
<text x="165.6" y="120.9">G</text>
<text x="169.4" y="123.2">S</text>
<text x="218.9" y="122.2">G</text>
<text x="222.7" y="124.5">S</text>
</g>
<g font-size=".7" fill="#c90d0c">
<text x="36.3" y="142.2" transform="rotate(-90 36.3 142.2)">S</text>
<text x="41.4" y="142.2" transform="rotate(-90 41.4 142.2)">D</text>
<text x="39.4" y="147.1" transform="rotate(-90 39.4 147.1)">G</text>
</g>
</svg>
